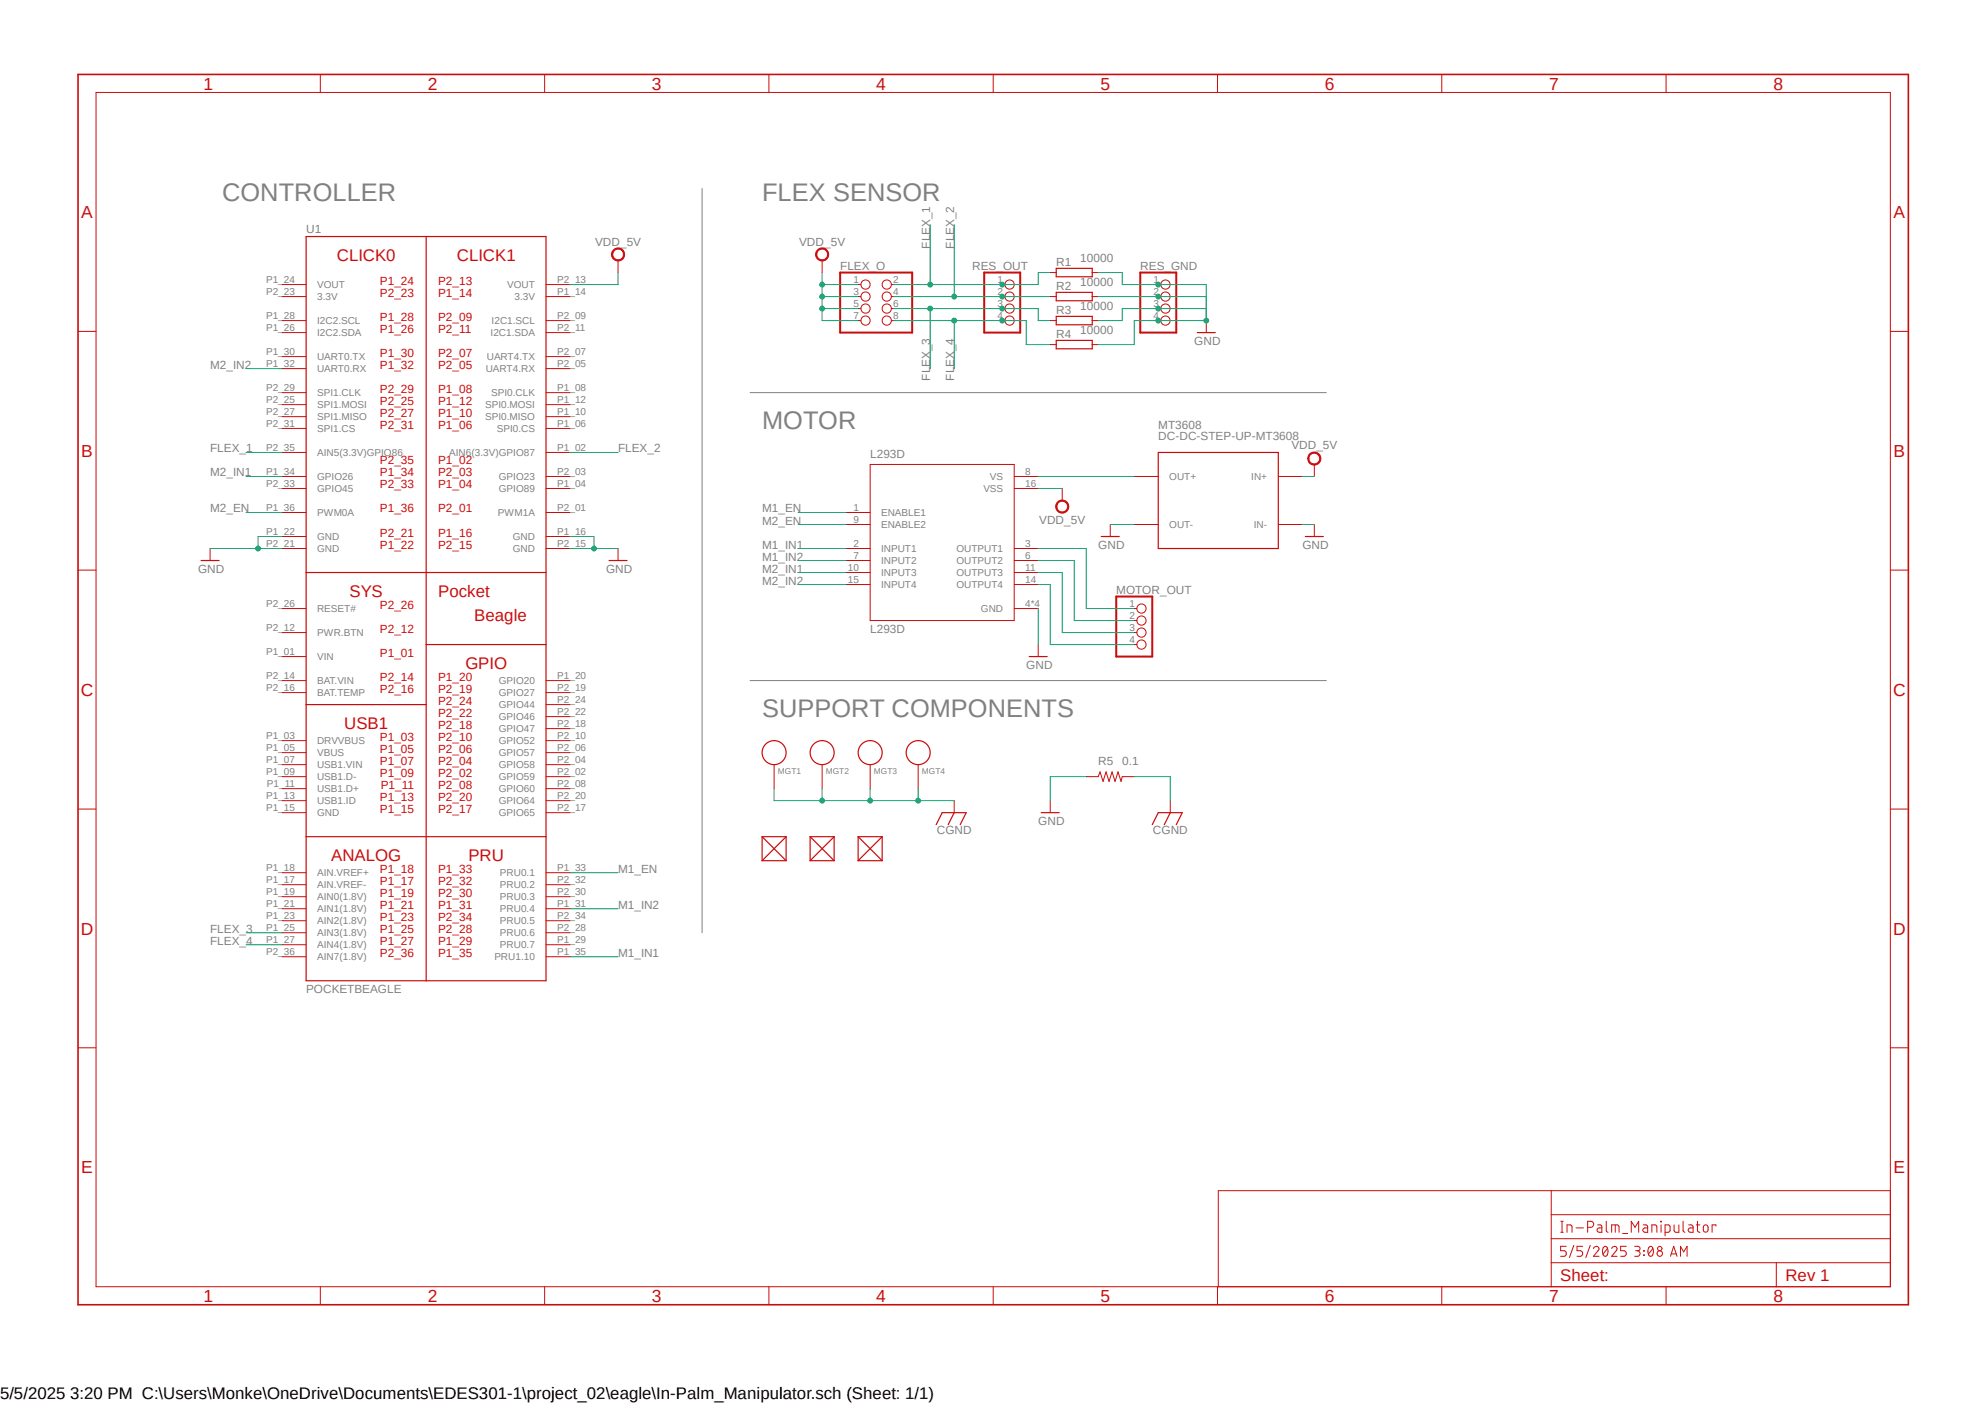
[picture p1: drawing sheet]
<svg xmlns="http://www.w3.org/2000/svg" width="420mm" height="297mm" viewBox="0 0 420 297" stroke-linecap="round" stroke-linejoin="round" font-family="sans-serif">
<path d="M16 15.4l388.2 261.2M404.2 15.4l-388.2 261.2" fill="none" stroke="#fff" stroke-width=".21"/>
<path d="M148.5 39.9v157.4M158.7 83.1h121.9M158.7 144h121.9" fill="none" stroke="#808080" stroke-width=".21"/>
<g fill="none" stroke="#c90d0c" stroke-width=".21">
<path d="M20.3 19.6h379.7v252.6h-379.7zM67.8 15.7v3.9M115.2 15.7v3.9M162.7 15.7v3.9M210.1 15.7v3.9M257.6 15.7v3.9M305.1 15.7v3.9M352.5 15.7v3.9M16.5 70.1h3.8M59.7 62.7h5.1M59.7 60.2h5.1M59.7 70.4h5.1"/>
<path d="M59.7 67.8h5.1M59.7 75.4h5.1M59.7 78h5.1M115.5 62.7h5.1M115.5 60.2h5.1M115.5 70.4h5.1M115.5 67.8h5.1M115.5 75.4h5.1M115.5 78h5.1M255.2 67.8v2.6M400 70.1h3.8M59.7 95.7h5.1"/>
<path d="M59.7 90.6h5.1M59.7 83.1h5.1M59.7 88.1h5.1M59.7 85.6h5.1M115.5 95.7h5.1M115.5 90.6h5.1M115.5 83.1h5.1M115.5 88.1h5.1M115.5 85.6h5.1M184.1 98.3h30.5v33h-30.5zM59.7 103.3h5.1M59.7 113.5h5.1"/>
<path d="M59.7 100.8h5.1M59.7 108.4h5.1M59.7 116h5.1M115.5 103.3h5.1M115.5 113.5h5.1M115.5 100.8h5.1M115.5 108.4h5.1M115.5 116h5.1M179 108.4h5.1M179 116h5.1M179 118.6h5.1M179 111h5.1"/>
<path d="M214.6 103.3h5.1M214.6 100.8h5.1M214.6 116h5.1M214.6 118.6h5.1M240 100.8h5.1M240 111h5.1M270.5 100.8h5M270.5 111h5M278.1 111v2.5M16.5 120.6h3.8M59.7 138.9h5.1M59.7 133.8h5.1"/>
<path d="M59.7 128.7h5.1M179 121.1h5.1M179 123.7h5.1M214.6 128.7h5.1M214.6 121.1h5.1M214.6 123.7h5.1M400 120.6h3.8M59.7 156.7h5.1M59.7 159.2h5.1M59.7 144h5.1M59.7 146.5h5.1M115.5 156.7h5.1"/>
<path d="M115.5 159.2h5.1M115.5 144h5.1M115.5 146.5h5.1M115.5 154.1h5.1M115.5 151.6h5.1M115.5 149.1h5.1M16.5 171.2h3.8M59.7 161.8h5.1M59.7 164.3h5.1M59.7 166.8h5.1M59.7 169.4h5.1M59.7 171.9h5.1"/>
<path d="M115.5 161.8h5.1M115.5 164.3h5.1M115.5 166.8h5.1M115.5 169.4h5.1M115.5 171.9h5.1M400 171.2h3.8M59.7 187.2h5.1M59.7 189.7h5.1M59.7 192.2h5.1M59.7 194.8h5.1M59.7 197.3h5.1M59.7 199.9h5.1"/>
<path d="M59.7 184.6h5.1M115.5 187.2h5.1M115.5 189.7h5.1M115.5 192.2h5.1M115.5 194.8h5.1M115.5 197.3h5.1M115.5 199.9h5.1M115.5 184.6h5.1M59.7 202.4h5.1M115.5 202.4h5.1M16.5 221.7h3.8M400 221.7h3.8"/>
<path d="M328.2 251.9v20.3M328.2 257h71.8M330.2 258.4h.6M330.5 258.4v2.3M333.5 259.8h1.5M335.9 259.6h.6a.64 .64 0 0 0 .7-.6 .64 .64 0 0 0-.7-.6h-.6v2.3M338 259.1l.8 .1 .1 .3v1.2h-.5a.47 .47 0 0 1-.5-.5 .47 .47 0 0 1 .5-.4h.5M339.9 258.4v1.9l.3 .4M341.8 259.1v1.6M347.7 259.1l.7 .1 .2 .3v1.2h-.6a.47 .47 0 0 1-.4-.5 .47 .47 0 0 1 .4-.4h.6M351.4 258.4l.1 .1zM351.5 259.1v1.6"/>
<path d="M354.2 259.1v1.2l.4 .4h.6v-1.6M356.1 258.4v1.9l.4 .4M357.3 259.1l.7 .1 .2 .3v1.2h-.6a.47 .47 0 0 1-.4-.5 .47 .47 0 0 1 .4-.4h.6M358.9 259.1h.8M359.2 258.4v1.9l.2 .3 .3 .1M360.6 259.2a.5 .5 0 0 1 .5 0 .5 .5 0 0 1 .3 .4v.5a.51 .51 0 0 1-.5 .6 .51 .51 0 0 1-.5-.6zM363.1 259.4v-.3h-.9v1.6M400 251.9h-142.2v20.3M67.8 272.2v3.8M115.2 272.2v3.8M162.7 272.2v3.8M210.1 272.2v3.8"/>
<path d="M257.6 272.2v3.8M305.1 272.2v3.8M328.2 267.1h71.8M328.2 262h71.8M330.2 260.7h.6M331.4 263.7h-1.2v.9h.7a.61 .61 0 0 1 .5 .6 .61 .61 0 0 1-.5 .6h-.7M331.6 260.7v-1.6h.6l.4 .2v1.4M333 263.4l-.9 2.6M334.9 263.7h-1.2v.9h.7a.61 .61 0 0 1 .5 .6 .61 .61 0 0 1-.5 .6h-.7M336.5 263.4l-1 2.6M337.1 264.1a.57 .57 0 0 1 .9-.4 .57 .57 0 0 1 .1 .9l-1 1.2h1.2M339.2 263.9l.1-.1a.4 .4 0 0 1 .4-.1 .4 .4 0 0 1 .4 .2 1.48 1.48 0 0 1-.3 1.8h-.3a1.48 1.48 0 0 1-.3-1.8z"/>
<path d="M340.1 264.1l-.9 1.2M341 260.7v-1.6l1.3 .1 .3 .3v1.2M341 264.1a.57 .57 0 0 1 .8-.4 .57 .57 0 0 1 .2 .9l-1 1.2h1.1M343.3 260.9h1.1M344.1 263.7h-1.2v.9h.7a.61 .61 0 0 1 .5 .6 .61 .61 0 0 1-.5 .6h-.7M345.1 260.7v-2.3l.8 1.2 .8-1.2v2.3M345.9 263.7h.6a.47 .47 0 0 1 .5 .4 .47 .47 0 0 1-.5 .5h-.4M346.5 264.6a.59 .59 0 0 1 .5 .6 .59 .59 0 0 1-.5 .6h-.6M347.8 264.5l.1 .2zM347.8 265.5l.1 .1zM349 263.8a.4 .4 0 0 1 .4-.1 .4 .4 0 0 1 .3 .2 1.48 1.48 0 0 1-.3 1.8l-.2 .1a1.28 1.28 0 0 1-.2-2zM349.5 260.7v-1.6h.7l.3 .2 .1 1.4"/>
<path d="M349.7 264.1l-.9 1.2M352.3 260.7h.7l.3-.2 .1-1-.3-.3-.8-.1v2.4M352.5 272.2v3.8M353.4 265.8l.7-2.1 .7 2.1M353.6 265.3h1.1M355.6 265.8v-2.1l.6 1.1 .8-1.1v2.1M375.8 267.1v5.1"/>
<circle cx="351.2" cy="265.2" r=".58"/>
<circle cx="351.2" cy="264.1" r=".47"/>
</g>
<path d="M16.5 15.7h387.3v260.3h-387.3z" fill="none" stroke="#c90d0c" stroke-width=".34"/>
<path d="M64.8 50h50.7v157.5h-50.7zM90.2 50v157.5M253.3 70.4h3.8M245.1 95.7h25.4v20.3h-25.4zM276.2 113.5h3.8M64.8 121.1h50.7M90.2 136.4h25.3M64.8 149.1h25.4M64.8 177h50.7" fill="none" stroke="#c90d0c" stroke-width=".25"/>
<path d="M277 96.1a1.41 1.41 0 0 1 2.2 .1 1.41 1.41 0 0 1-.7 2.1 1.41 1.41 0 0 1-1.8-1.3h.2a1.15 1.15 0 0 1 1.7-.9 1.15 1.15 0 0 1 .2 1.9 1.15 1.15 0 0 1-1.8-.6l-.1-.4h-.2z" fill-rule="evenodd" fill="#c90d0c"/>
<g fill="none" stroke="#c90d0c" stroke-width=".21">
<path d="M181.6 60.2h.5M181.6 62.7h.5M181.6 65.3h.5M181.6 67.8h.5M188.6 60.2h.6M188.6 62.7h.6M188.6 65.3h.6M188.6 67.8h.6M277 96.1a1.41 1.41 0 0 1 2.2 .1 1.41 1.41 0 0 1-.7 2.1 1.41 1.41 0 0 1-1.8-1.3h.2a1.15 1.15 0 0 1 1.7-.9 1.15 1.15 0 0 1 .2 1.9 1.15 1.15 0 0 1-1.8-.6l-.1-.4h-.2zM278.1 98.3v2.5M240 128.7h.5M240 131.3h.5"/>
<path d="M240 133.8h.5M240 136.4h.5"/>
<circle cx="183.1" cy="60.2" r=".98"/>
<circle cx="183.1" cy="67.8" r=".98"/>
<circle cx="183.1" cy="62.7" r=".98"/>
<circle cx="183.1" cy="65.3" r=".98"/>
<circle cx="187.6" cy="60.2" r=".98"/>
<circle cx="187.6" cy="67.8" r=".98"/>
<circle cx="187.6" cy="62.7" r=".98"/>
<circle cx="187.6" cy="65.3" r=".98"/>
<circle cx="241.5" cy="128.7" r=".98"/>
<circle cx="241.5" cy="136.4" r=".98"/>
<circle cx="241.5" cy="133.8" r=".98"/>
<circle cx="241.5" cy="131.3" r=".98"/>
</g>
<path d="M177.8 57.7h15.2v12.7h-15.2zM236.2 126.2h7.6v12.7h-7.6z" fill="none" stroke="#c90d0c" stroke-width=".42"/>
<path d="M172.9 53a1.39 1.39 0 0 1 2.2 .1 1.39 1.39 0 0 1-.8 2.1 1.39 1.39 0 0 1-1.7-1.4h.2a1.15 1.15 0 0 1 1.6-1.1 1.15 1.15 0 0 1 .4 1.9 1.15 1.15 0 0 1-1.9-.4l-.1-.4h-.2z" fill-rule="evenodd" fill="#c90d0c"/>
<g fill="none" stroke="#c90d0c" stroke-width=".21">
<path d="M172.9 53a1.39 1.39 0 0 1 2.2 .1 1.39 1.39 0 0 1-.8 2.1 1.39 1.39 0 0 1-1.7-1.4h.2a1.15 1.15 0 0 1 1.6-1.1 1.15 1.15 0 0 1 .4 1.9 1.15 1.15 0 0 1-1.9-.4l-.1-.4h-.2zM173.9 55.1v2.6M212 60.2h.6M212 62.7h.6M212 65.3h.6M212 67.8h.6M245.1 60.2h.5M245.1 62.7h.5M245.1 65.3h.5M245.1 67.8h.5"/>
<circle cx="213.6" cy="67.8" r=".98"/>
<circle cx="213.6" cy="65.3" r=".98"/>
<circle cx="213.6" cy="60.2" r=".98"/>
<circle cx="213.6" cy="62.7" r=".98"/>
<circle cx="246.6" cy="65.3" r=".98"/>
<circle cx="246.6" cy="60.2" r=".98"/>
<circle cx="246.6" cy="62.7" r=".98"/>
<circle cx="246.6" cy="67.8" r=".98"/>
</g>
<path d="M208.2 57.7h7.7v12.7h-7.7zM241.3 57.7h7.6v12.7h-7.6z" fill="none" stroke="#c90d0c" stroke-width=".42"/>
<path d="M223.7 106.3a1.4 1.4 0 0 1 2.2 .1 1.4 1.4 0 0 1-.8 2.1 1.4 1.4 0 0 1-1.7-1.4h.2a1.13 1.13 0 0 1 1.6-1 1.13 1.13 0 0 1 .3 1.8 1.13 1.13 0 0 1-1.8-.3l-.1-.5h-.2z" fill-rule="evenodd" fill="#c90d0c"/>
<g fill="none" stroke="#c90d0c" stroke-width=".21">
<path d="M222.2 57.7h1.3M231.1 57.7h1.3M222.2 72.9h1.3M222.2 62.7h1.3M222.2 67.8h1.3M231.1 72.9h1.3M231.1 62.7h1.3M231.1 67.8h1.3M44.4 116v2.6M130.8 116v2.6M223.7 106.3a1.4 1.4 0 0 1 2.2 .1 1.4 1.4 0 0 1-.8 2.1 1.4 1.4 0 0 1-1.7-1.4h.2a1.13 1.13 0 0 1 1.6-1 1.13 1.13 0 0 1 .3 1.8 1.13 1.13 0 0 1-1.8-.3l-.1-.5h-.2zM224.7 103.3v2.6"/>
<path d="M234.9 111v2.5M219.7 136.4v2.5M163.8 161.8v5M173.9 161.8v5M184.1 161.8v5M194.3 161.8v5M201.9 169.4v2.5M222.2 169.4v2.5M229.8 164.3h2.6l.3-1 .7 2 .6-2 .7 2 .6-2 .6 2 .7-2 .6 2 .2-1h2.6M247.6 169.4v2.5"/>
</g>
<g fill="none" stroke="#c90d0c" stroke-width=".25">
<path d="M223.5 56.8h7.6v1.7h-7.6zM223.5 72h7.6v1.8h-7.6zM223.5 61.8h7.6v1.8h-7.6zM223.5 66.9h7.6v1.8h-7.6zM42.5 118.6h3.9M128.9 118.6h3.8M233 113.5h3.8M217.8 138.9h3.8M161.2 177l5.1 5.1M161.2 177h5.1M161.2 177v5.1M166.3 177l-5.1 5.1"/>
<path d="M166.3 177v5.1M171.4 177h5.1M171.4 177l5.1 5.1M171.4 177v5.1M176.5 177l-5.1 5.1M176.5 177v5.1M181.6 177h5M181.6 177l5 5.1M181.6 177v5.1M186.6 177l-5 5.1M186.6 177v5.1M198.1 174.5l1.2-2.6h5.1l-1.2 2.6"/>
<path d="M201.9 171.9l-1.3 2.6M220.3 171.9h3.8M243.8 174.5l1.3-2.6h5l-1.2 2.6M247.6 171.9l-1.3 2.6M161.2 182.1h5.1M171.4 182.1h5.1M181.6 182.1h5"/>
<circle cx="163.8" cy="159.2" r="2.54"/>
<circle cx="173.9" cy="159.2" r="2.54"/>
<circle cx="184.1" cy="159.2" r="2.54"/>
<circle cx="194.3" cy="159.2" r="2.54"/>
</g>
<path d="M129.7 53a1.39 1.39 0 0 1 2.2 .1 1.39 1.39 0 0 1-.8 2.1 1.39 1.39 0 0 1-1.7-1.4h.2a1.15 1.15 0 0 1 1.6-1.1 1.15 1.15 0 0 1 .4 1.9 1.15 1.15 0 0 1-1.9-.4l-.1-.4h-.2z" fill-rule="evenodd" fill="#c90d0c"/>
<path d="M129.7 53a1.39 1.39 0 0 1 2.2 .1 1.39 1.39 0 0 1-.8 2.1 1.39 1.39 0 0 1-1.7-1.4h.2a1.15 1.15 0 0 1 1.6-1.1 1.15 1.15 0 0 1 .4 1.9 1.15 1.15 0 0 1-1.9-.4l-.1-.4h-.2zM130.8 55.1v2.6" fill="none" stroke="#c90d0c" stroke-width=".21"/>
<path d="M173.9 57.7v5h7.7M173.9 60.2h7.7" fill="none" stroke="#0dab76" stroke-width=".21"/>
<circle cx="173.9" cy="60.2" r=".51" fill="#0dab76"/>
<g fill="none" stroke="#0dab76" stroke-width=".21">
<path d="M173.9 62.7v2.6h7.7"/>
<circle cx="173.9" cy="60.2" r=".51"/>
</g>
<circle cx="173.9" cy="62.7" r=".51" fill="#0dab76"/>
<g fill="none" stroke="#0dab76" stroke-width=".21">
<path d="M173.9 65.3v2.5h7.7"/>
<circle cx="173.9" cy="62.7" r=".51"/>
</g>
<circle cx="173.9" cy="65.3" r=".51" fill="#0dab76"/>
<g fill="none" stroke="#0dab76" stroke-width=".21">
<path d="M130.8 57.7v2.5h-10.2M189.2 62.7h33M219.7 103.3h5M275.5 100.8h2.6"/>
<circle cx="173.9" cy="65.3" r=".51"/>
</g>
<circle cx="212" cy="62.7" r=".51" fill="#0dab76"/>
<g fill="none" stroke="#0dab76" stroke-width=".21">
<path d="M201.9 47.5v15.2"/>
<circle cx="212" cy="62.7" r=".51"/>
</g>
<circle cx="201.9" cy="62.7" r=".51" fill="#0dab76"/>
<g fill="none" stroke="#0dab76" stroke-width=".21">
<path d="M189.2 67.8h27.9M120.6 95.7h10.2"/>
<circle cx="201.9" cy="62.7" r=".51"/>
</g>
<circle cx="212" cy="67.8" r=".51" fill="#0dab76"/>
<g fill="none" stroke="#0dab76" stroke-width=".21">
<path d="M201.9 67.8v10.2M217.1 67.8v5.1h5.1"/>
<circle cx="212" cy="67.8" r=".51"/>
</g>
<circle cx="201.9" cy="67.8" r=".51" fill="#0dab76"/>
<g fill="none" stroke="#0dab76" stroke-width=".21">
<path d="M245.1 65.3h10.1v2.5h-10.1M52.1 199.9h7.6"/>
<circle cx="201.9" cy="67.8" r=".51"/>
</g>
<circle cx="255.2" cy="67.8" r=".51" fill="#0dab76"/>
<g fill="none" stroke="#0dab76" stroke-width=".21">
<path d="M232.4 62.7h22.8M245.1 60.2h10.1v7.6"/>
<circle cx="255.2" cy="67.8" r=".51"/>
</g>
<circle cx="245.1" cy="62.7" r=".51" fill="#0dab76"/>
<g fill="none" stroke="#0dab76" stroke-width=".21">
<path d="M245.1 67.8h-5.1v5.1h-7.6"/>
<circle cx="245.1" cy="62.7" r=".51"/>
</g>
<circle cx="245.1" cy="67.8" r=".51" fill="#0dab76"/>
<g fill="none" stroke="#0dab76" stroke-width=".21">
<path d="M245.1 65.3h-7.7v2.5h-5"/>
<circle cx="245.1" cy="67.8" r=".51"/>
</g>
<circle cx="245.1" cy="65.3" r=".51" fill="#0dab76"/>
<g fill="none" stroke="#0dab76" stroke-width=".21">
<path d="M232.4 57.7h5v2.5h7.7"/>
<circle cx="245.1" cy="65.3" r=".51"/>
</g>
<circle cx="245.1" cy="60.2" r=".51" fill="#0dab76"/>
<g fill="none" stroke="#0dab76" stroke-width=".21">
<path d="M44.4 116h15.3M59.7 113.5h-5.1v2.5M234.9 111h5.1M275.5 111h2.6M219.7 128.7v7.7"/>
<circle cx="245.1" cy="60.2" r=".51"/>
</g>
<circle cx="54.6" cy="116" r=".51" fill="#0dab76"/>
<g fill="none" stroke="#0dab76" stroke-width=".21">
<path d="M120.6 116h10.2M120.6 113.5h5.1v2.5"/>
<circle cx="54.6" cy="116" r=".51"/>
</g>
<circle cx="125.7" cy="116" r=".51" fill="#0dab76"/>
<g fill="none" stroke="#0dab76" stroke-width=".21">
<path d="M189.2 60.2h7.6M52.1 108.4h7.6M168.9 111h10.1M219.7 100.8h20.3M219.7 116h10.1v12.7h10.2M219.7 118.6h7.6v12.7h12.7M219.7 123.7h2.5v12.7h17.8M219.7 121.1h5v12.7h15.3M229.8 164.3h-7.6v5.1"/>
<circle cx="125.7" cy="116" r=".51"/>
</g>
<circle cx="212" cy="60.2" r=".51" fill="#0dab76"/>
<g fill="none" stroke="#0dab76" stroke-width=".21">
<path d="M196.8 47.5v12.7h22.9v-2.5h2.5"/>
<circle cx="212" cy="60.2" r=".51"/>
</g>
<circle cx="196.8" cy="60.2" r=".51" fill="#0dab76"/>
<g fill="none" stroke="#0dab76" stroke-width=".21">
<path d="M212 65.3h7.7v2.5h2.5M52.1 95.7h7.6"/>
<circle cx="196.8" cy="60.2" r=".51"/>
</g>
<circle cx="212" cy="65.3" r=".51" fill="#0dab76"/>
<g fill="none" stroke="#0dab76" stroke-width=".21">
<path d="M189.2 65.3h22.8M196.8 65.3v12.7"/>
<circle cx="212" cy="65.3" r=".51"/>
</g>
<circle cx="196.8" cy="65.3" r=".51" fill="#0dab76"/>
<g fill="none" stroke="#0dab76" stroke-width=".21">
<path d="M52.1 78h7.6M52.1 100.8h7.6M168.9 108.4h10.1M168.9 116h10.1M168.9 118.6h10.1M168.9 121.1h10.1M168.9 123.7h10.1M163.8 166.8v2.6h38.1M194.3 166.8v2.6M52.1 197.3h7.6M120.6 184.6h10.2M120.6 192.2h10.2"/>
<path d="M120.6 202.4h10.2"/>
<circle cx="196.8" cy="65.3" r=".51"/>
</g>
<circle cx="194.3" cy="169.4" r=".51" fill="#0dab76"/>
<g fill="none" stroke="#0dab76" stroke-width=".21">
<path d="M184.1 166.8v2.6"/>
<circle cx="194.3" cy="169.4" r=".51"/>
</g>
<circle cx="184.1" cy="169.4" r=".51" fill="#0dab76"/>
<g fill="none" stroke="#0dab76" stroke-width=".21">
<path d="M173.9 166.8v2.6"/>
<circle cx="184.1" cy="169.4" r=".51"/>
</g>
<circle cx="173.9" cy="169.4" r=".51" fill="#0dab76"/>
<g fill="none" stroke="#0dab76" stroke-width=".21">
<path d="M240 164.3h7.6v5.1"/>
<circle cx="173.9" cy="169.4" r=".51"/>
</g>
<g font-size="5.4" fill="#808080">
<text x="47" y="42.4">CONTROLLER</text>
<text x="161.2" y="42.4">FLEX SENSOR</text>
<text x="161.2" y="90.7">MOTOR</text>
<text x="161.2" y="151.6">SUPPORT COMPONENTS</text>
</g>
<g font-size="3.7" fill="#c90d0c">
<text x="43.1" y="19">1</text>
<text x="90.5" y="19">2</text>
<text x="137.9" y="19">3</text>
<text x="185.4" y="19">4</text>
<text x="232.8" y="19">5</text>
<text x="280.3" y="19">6</text>
<text x="327.7" y="19">7</text>
<text x="375.2" y="19">8</text>
<text x="17.2" y="46.1">A</text>
<text x="400.6" y="46.1">A</text>
<text x="17.2" y="96.6">B</text>
<text x="400.6" y="96.6">B</text>
<text x="17.1" y="147.2">C</text>
<text x="400.6" y="147.2">C</text>
<text x="17.1" y="197.7">D</text>
<text x="400.6" y="197.7">D</text>
<text x="17.2" y="248.2">E</text>
<text x="400.6" y="248.2">E</text>
<text x="43.1" y="275.4">1</text>
<text x="90.5" y="275.4">2</text>
<text x="137.9" y="275.4">3</text>
<text x="185.4" y="275.4">4</text>
<text x="232.8" y="275.4">5</text>
<text x="280.3" y="275.4">6</text>
<text x="327.7" y="275.4">7</text>
<text x="375.2" y="275.4">8</text>
</g>
<g font-size="3.6" fill="#c90d0c">
<text x="71.2" y="55.1">CLICK0</text>
<text x="96.6" y="55.1">CLICK1</text>
<text x="74" y="126.2">SYS</text>
<text x="92.7" y="126.2">Pocket</text>
<text x="100.3" y="131.3">Beagle</text>
<text x="98.5" y="141.4">GPIO</text>
<text x="72.8" y="154.1">USB1</text>
<text x="70.1" y="182.1">ANALOG</text>
<text x="99.1" y="182.1">PRU</text>
<text x="330.1" y="270.9">Sheet:</text>
<text x="377.7" y="270.9">Rev 1</text>
</g>
<text font-size="3.6" x="0" y="296">5/5/2025 3:20 PM C:\Users\Monke\OneDrive\Documents\EDES301-1\project_02\eagle\In-Palm_Manipulator.sch (Sheet: 1/1)</text>
<g font-size="2.5" fill="#808080">
<text x="64.8" y="49.3">U1</text>
<text x="125.9" y="51.9">VDD_5V</text>
<text x="169.1" y="51.9">VDD_5V</text>
<text x="196.8" y="52.6" transform="rotate(-90 196.8 52.6)">FLEX_1</text>
<text x="201.9" y="52.6" transform="rotate(-90 201.9 52.6)">FLEX_2</text>
<text x="177.8" y="57">FLEX_O</text>
<text x="205.7" y="57">RES_OUT</text>
<text x="223.5" y="56.3">R1</text>
<text x="228.6" y="55.5">10000</text>
<text x="241.3" y="57">RES_GND</text>
<text x="223.5" y="61.3">R2</text>
<text x="228.6" y="60.6">10000</text>
<text x="228.6" y="65.7">10000</text>
<text x="223.5" y="71.5">R4</text>
<text x="223.5" y="66.4">R3</text>
<text x="228.6" y="70.7">10000</text>
<text x="44.5" y="78">M2_IN2</text>
<text x="252.7" y="72.9">GND</text>
<text x="196.8" y="80.5" transform="rotate(-90 196.8 80.5)">FLEX_3</text>
<text x="201.9" y="80.5" transform="rotate(-90 201.9 80.5)">FLEX_4</text>
<text x="44.5" y="95.7">FLEX_1</text>
<text x="130.8" y="95.7">FLEX_2</text>
<text x="245.1" y="93.2">DC-DC-STEP-UP-MT3608</text>
<text x="245.1" y="90.7">MT3608</text>
<text x="273.2" y="95.1">VDD_5V</text>
<text x="44.5" y="100.8">M2_IN1</text>
<text x="184.1" y="97">L293D</text>
<text x="44.5" y="108.4">M2_EN</text>
<text x="161.2" y="111">M2_EN</text>
<text x="161.2" y="108.4">M1_EN</text>
<text x="219.9" y="110.8">VDD_5V</text>
<text x="161.2" y="116">M1_IN1</text>
<text x="161.2" y="118.6">M1_IN2</text>
<text x="232.4" y="116">GND</text>
<text x="275.6" y="116">GND</text>
<text x="41.9" y="121.1">GND</text>
<text x="128.2" y="121.1">GND</text>
<text x="161.2" y="121.1">M2_IN1</text>
<text x="161.2" y="123.7">M2_IN2</text>
<text x="236.2" y="125.6">MOTOR_OUT</text>
<text x="184.1" y="133.8">L293D</text>
<text x="217.1" y="141.4">GND</text>
<text x="232.4" y="161.8">R5</text>
<text x="237.5" y="161.8">0.1</text>
<text x="198.2" y="176.4">CGND</text>
<text x="219.7" y="174.5">GND</text>
<text x="243.9" y="176.4">CGND</text>
<text x="130.8" y="184.6">M1_EN</text>
<text x="44.5" y="197.3">FLEX_3</text>
<text x="130.8" y="192.2">M1_IN2</text>
<text x="44.5" y="199.9">FLEX_4</text>
<text x="130.8" y="202.4">M1_IN1</text>
<text x="64.8" y="210">POCKETBEAGLE</text>
</g>
<g font-size="2.5" fill="#c90d0c">
<text x="80.4" y="60.2">P1_24</text>
<text x="80.4" y="62.7">P2_23</text>
<text x="92.7" y="62.7">P1_14</text>
<text x="92.7" y="60.2">P2_13</text>
<text x="80.4" y="70.4">P1_26</text>
<text x="80.4" y="67.8">P1_28</text>
<text x="92.7" y="67.8">P2_09</text>
<text x="92.7" y="70.4">P2_11</text>
<text x="80.4" y="78">P1_32</text>
<text x="80.4" y="75.4">P1_30</text>
<text x="92.7" y="75.4">P2_07</text>
<text x="92.7" y="78">P2_05</text>
<text x="80.4" y="83.1">P2_29</text>
<text x="92.7" y="83.1">P1_08</text>
<text x="80.4" y="85.6">P2_25</text>
<text x="80.4" y="88.1">P2_27</text>
<text x="92.7" y="85.6">P1_12</text>
<text x="92.7" y="88.1">P1_10</text>
<text x="80.4" y="90.7">P2_31</text>
<text x="92.7" y="90.7">P1_06</text>
<text x="80.4" y="100.8">P1_34</text>
<text x="80.4" y="98.3">P2_35</text>
<text x="92.7" y="98.3">P1_02</text>
<text x="92.7" y="100.8">P2_03</text>
<text x="80.4" y="103.3">P2_33</text>
<text x="92.7" y="103.3">P1_04</text>
<text x="80.4" y="108.4">P1_36</text>
<text x="80.4" y="113.5">P2_21</text>
<text x="92.7" y="108.4">P2_01</text>
<text x="92.7" y="113.5">P1_16</text>
<text x="80.4" y="116">P1_22</text>
<text x="92.7" y="116">P2_15</text>
<text x="80.4" y="128.7">P2_26</text>
<text x="80.4" y="133.8">P2_12</text>
<text x="80.4" y="138.9">P1_01</text>
<text x="80.4" y="144">P2_14</text>
<text x="92.7" y="144">P1_20</text>
<text x="80.4" y="146.5">P2_16</text>
<text x="92.7" y="146.5">P2_19</text>
<text x="92.7" y="149.1">P2_24</text>
<text x="92.7" y="154.1">P2_18</text>
<text x="92.7" y="151.6">P2_22</text>
<text x="80.4" y="156.7">P1_03</text>
<text x="80.4" y="159.2">P1_05</text>
<text x="80.4" y="161.8">P1_07</text>
<text x="92.7" y="159.2">P2_06</text>
<text x="92.7" y="161.8">P2_04</text>
<text x="92.7" y="156.7">P2_10</text>
<text x="80.4" y="164.3">P1_09</text>
<text x="80.6" y="166.8">P1_11</text>
<text x="92.7" y="164.3">P2_02</text>
<text x="92.7" y="166.8">P2_08</text>
<text x="80.4" y="169.4">P1_13</text>
<text x="80.4" y="171.9">P1_15</text>
<text x="92.7" y="171.9">P2_17</text>
<text x="92.7" y="169.4">P2_20</text>
<text x="80.4" y="184.6">P1_18</text>
<text x="92.7" y="184.6">P1_33</text>
<text x="80.4" y="187.2">P1_17</text>
<text x="80.4" y="189.7">P1_19</text>
<text x="92.7" y="189.7">P2_30</text>
<text x="92.7" y="187.2">P2_32</text>
<text x="80.4" y="192.2">P1_21</text>
<text x="80.4" y="194.8">P1_23</text>
<text x="80.4" y="197.3">P1_25</text>
<text x="92.7" y="192.2">P1_31</text>
<text x="92.7" y="197.3">P2_28</text>
<text x="92.7" y="194.8">P2_34</text>
<text x="80.4" y="199.9">P1_27</text>
<text x="80.4" y="202.4">P2_36</text>
<text x="92.7" y="199.9">P1_29</text>
<text x="92.7" y="202.4">P1_35</text>
</g>
<g font-size="2.1" fill="#808080">
<text x="56.3" y="59.8">P1_24</text>
<text x="117.9" y="59.8">P2_13</text>
<text x="180.6" y="59.8">1</text>
<text x="189" y="59.8">2</text>
<text x="211.1" y="59.8">1</text>
<text x="244.1" y="59.8">1</text>
<text x="56.3" y="62.4">P2_23</text>
<text x="67.1" y="61">VOUT</text>
<text x="67.1" y="63.5">3.3V</text>
<text x="107.3" y="61">VOUT</text>
<text x="108.8" y="63.5">3.3V</text>
<text x="117.9" y="62.4">P1_14</text>
<text x="180.6" y="62.4">3</text>
<text x="180.6" y="64.9">5</text>
<text x="189" y="62.4">4</text>
<text x="189" y="64.9">6</text>
<text x="211.1" y="62.4">2</text>
<text x="211.1" y="64.9">3</text>
<text x="244.1" y="62.4">2</text>
<text x="244.1" y="64.9">3</text>
<text x="56.3" y="70">P1_26</text>
<text x="56.3" y="67.4">P1_28</text>
<text x="67.1" y="71.1">I2C2.SDA</text>
<text x="67.1" y="68.6">I2C2.SCL</text>
<text x="103.8" y="71.1">I2C1.SDA</text>
<text x="104" y="68.6">I2C1.SCL</text>
<text x="117.9" y="67.4">P2_09</text>
<text x="117.9" y="70">P2_11</text>
<text x="180.6" y="67.4">7</text>
<text x="189" y="67.4">8</text>
<text x="211.1" y="67.4">4</text>
<text x="244.1" y="67.4">4</text>
<text x="56.3" y="75.1">P1_30</text>
<text x="56.3" y="77.6">P1_32</text>
<text x="67.1" y="76.2">UART0.TX</text>
<text x="103" y="76.2">UART4.TX</text>
<text x="117.9" y="77.6">P2_05</text>
<text x="117.9" y="75.1">P2_07</text>
<text x="56.3" y="82.7">P2_29</text>
<text x="67.1" y="78.7">UART0.RX</text>
<text x="67.1" y="83.8">SPI1.CLK</text>
<text x="102.8" y="78.7">UART4.RX</text>
<text x="103.9" y="83.8">SPI0.CLK</text>
<text x="117.9" y="82.7">P1_08</text>
<text x="56.3" y="85.2">P2_25</text>
<text x="56.3" y="87.8">P2_27</text>
<text x="67.1" y="86.4">SPI1.MOSI</text>
<text x="67.1" y="88.9">SPI1.MISO</text>
<text x="102.7" y="88.9">SPI0.MISO</text>
<text x="102.7" y="86.4">SPI0.MOSI</text>
<text x="117.9" y="87.8">P1_10</text>
<text x="117.9" y="85.2">P1_12</text>
<text x="56.3" y="90.3">P2_31</text>
<text x="56.3" y="95.4">P2_35</text>
<text x="67.1" y="91.4">SPI1.CS</text>
<text x="105.1" y="91.4">SPI0.CS</text>
<text x="117.9" y="95.4">P1_02</text>
<text x="117.9" y="90.3">P1_06</text>
<text x="56.3" y="100.5">P1_34</text>
<text x="67.1" y="101.6">GPIO26</text>
<text x="67.1" y="96.5">AIN5(3.3V)GPIO86</text>
<text x="95" y="96.5">AIN6(3.3V)GPIO87</text>
<text x="105.5" y="101.6">GPIO23</text>
<text x="117.9" y="100.5">P2_03</text>
<text x="209.5" y="101.6">VS</text>
<text x="216.9" y="100.5">8</text>
<text x="247.4" y="101.6">OUT+</text>
<text x="264.8" y="101.6">IN+</text>
<text x="56.3" y="103">P2_33</text>
<text x="67.1" y="104.1">GPIO45</text>
<text x="105.5" y="104.1">GPIO89</text>
<text x="117.9" y="103">P1_04</text>
<text x="208.1" y="104.1">VSS</text>
<text x="216.9" y="103">16</text>
<text x="56.3" y="113.2">P1_22</text>
<text x="56.3" y="108.1">P1_36</text>
<text x="67.1" y="109.2">PWM0A</text>
<text x="105.4" y="109.2">PWM1A</text>
<text x="117.9" y="113.2">P1_16</text>
<text x="117.9" y="108.1">P2_01</text>
<text x="180.6" y="108.1">1</text>
<text x="180.6" y="110.6">9</text>
<text x="186.4" y="109.2">ENABLE1</text>
<text x="186.4" y="111.7">ENABLE2</text>
<text x="247.4" y="111.7">OUT-</text>
<text x="265.3" y="111.7">IN-</text>
<text x="56.3" y="115.7">P2_21</text>
<text x="67.1" y="114.3">GND</text>
<text x="67.1" y="116.8">GND</text>
<text x="108.5" y="114.3">GND</text>
<text x="108.5" y="116.8">GND</text>
<text x="117.9" y="115.7">P2_15</text>
<text x="180.6" y="115.7">2</text>
<text x="180.6" y="118.2">7</text>
<text x="186.4" y="116.8">INPUT1</text>
<text x="186.4" y="119.3">INPUT2</text>
<text x="202.4" y="116.8">OUTPUT1</text>
<text x="202.4" y="119.3">OUTPUT2</text>
<text x="216.9" y="115.7">3</text>
<text x="216.9" y="118.2">6</text>
<text x="179.4" y="120.8">10</text>
<text x="179.4" y="123.3">15</text>
<text x="186.4" y="121.9">INPUT3</text>
<text x="186.4" y="124.4">INPUT4</text>
<text x="202.4" y="121.9">OUTPUT3</text>
<text x="202.4" y="124.4">OUTPUT4</text>
<text x="216.9" y="120.8">11</text>
<text x="216.9" y="123.3">14</text>
<text x="56.3" y="128.4">P2_26</text>
<text x="67.1" y="129.5">RESET#</text>
<text x="207.6" y="129.5">GND</text>
<text x="216.9" y="128.4">4*4</text>
<text x="239" y="128.4">1</text>
<text x="239" y="130.9">2</text>
<text x="56.3" y="133.5">P2_12</text>
<text x="67.1" y="134.6">PWR.BTN</text>
<text x="239" y="133.5">3</text>
<text x="239" y="136">4</text>
<text x="56.3" y="138.6">P1_01</text>
<text x="56.3" y="143.6">P2_14</text>
<text x="67.1" y="139.7">VIN</text>
<text x="117.9" y="143.6">P1_20</text>
<text x="56.3" y="146.2">P2_16</text>
<text x="67.1" y="144.7">BAT.VIN</text>
<text x="67.1" y="147.3">BAT.TEMP</text>
<text x="105.5" y="144.7">GPIO20</text>
<text x="105.5" y="147.3">GPIO27</text>
<text x="105.5" y="149.8">GPIO44</text>
<text x="117.9" y="146.2">P2_19</text>
<text x="117.9" y="148.7">P2_24</text>
<text x="105.5" y="154.9">GPIO47</text>
<text x="105.5" y="152.4">GPIO46</text>
<text x="117.9" y="153.8">P2_18</text>
<text x="117.9" y="151.3">P2_22</text>
<text x="56.3" y="156.3">P1_03</text>
<text x="56.3" y="158.9">P1_05</text>
<text x="56.3" y="161.4">P1_07</text>
<text x="67.1" y="157.4">DRVVBUS</text>
<text x="67.1" y="160">VBUS</text>
<text x="105.5" y="160">GPIO57</text>
<text x="105.5" y="157.4">GPIO52</text>
<text x="117.9" y="161.4">P2_04</text>
<text x="117.9" y="158.9">P2_06</text>
<text x="117.9" y="156.3">P2_10</text>
<text x="56.3" y="164">P1_09</text>
<text x="56.5" y="166.5">P1_11</text>
<text x="67.1" y="162.5">USB1.VIN</text>
<text x="67.1" y="165.1">USB1.D-</text>
<text x="67.1" y="167.6">USB1.D+</text>
<text x="105.5" y="165.1">GPIO59</text>
<text x="105.5" y="162.5">GPIO58</text>
<text x="105.5" y="167.6">GPIO60</text>
<text x="117.9" y="164">P2_02</text>
<text x="117.9" y="166.5">P2_08</text>
<text x="56.3" y="169">P1_13</text>
<text x="56.3" y="171.5">P1_15</text>
<text x="67.1" y="170.1">USB1.ID</text>
<text x="67.1" y="172.7">GND</text>
<text x="105.5" y="172.7">GPIO65</text>
<text x="105.5" y="170.1">GPIO64</text>
<text x="117.9" y="171.5">P2_17</text>
<text x="117.9" y="169">P2_20</text>
<text x="56.3" y="184.2">P1_18</text>
<text x="67.1" y="185.4">AIN.VREF+</text>
<text x="105.8" y="185.4">PRU0.1</text>
<text x="117.9" y="184.2">P1_33</text>
<text x="56.3" y="186.8">P1_17</text>
<text x="56.3" y="189.3">P1_19</text>
<text x="56.3" y="191.9">P1_21</text>
<text x="67.1" y="187.9">AIN.VREF-</text>
<text x="67.1" y="190.5">AIN0(1.8V)</text>
<text x="105.8" y="190.5">PRU0.3</text>
<text x="105.8" y="187.9">PRU0.2</text>
<text x="117.9" y="191.9">P1_31</text>
<text x="117.9" y="189.3">P2_30</text>
<text x="117.9" y="186.8">P2_32</text>
<text x="56.3" y="194.4">P1_23</text>
<text x="56.3" y="196.9">P1_25</text>
<text x="67.1" y="193">AIN1(1.8V)</text>
<text x="67.1" y="195.5">AIN2(1.8V)</text>
<text x="105.8" y="193">PRU0.4</text>
<text x="105.8" y="195.5">PRU0.5</text>
<text x="117.9" y="196.9">P2_28</text>
<text x="117.9" y="194.4">P2_34</text>
<text x="56.3" y="199.5">P1_27</text>
<text x="56.3" y="202">P2_36</text>
<text x="67.1" y="198.1">AIN3(1.8V)</text>
<text x="67.1" y="200.6">AIN4(1.8V)</text>
<text x="67.1" y="203.2">AIN7(1.8V)</text>
<text x="104.6" y="203.2">PRU1.10</text>
<text x="105.8" y="200.6">PRU0.7</text>
<text x="105.8" y="198.1">PRU0.6</text>
<text x="117.9" y="199.5">P1_29</text>
<text x="117.9" y="202">P1_35</text>
</g>
<g font-size="1.8" fill="#808080">
<text x="164.6" y="163.8">MGT1</text>
<text x="174.7" y="163.8">MGT2</text>
<text x="184.9" y="163.8">MGT3</text>
<text x="195" y="163.8">MGT4</text>
</g>
</svg>
